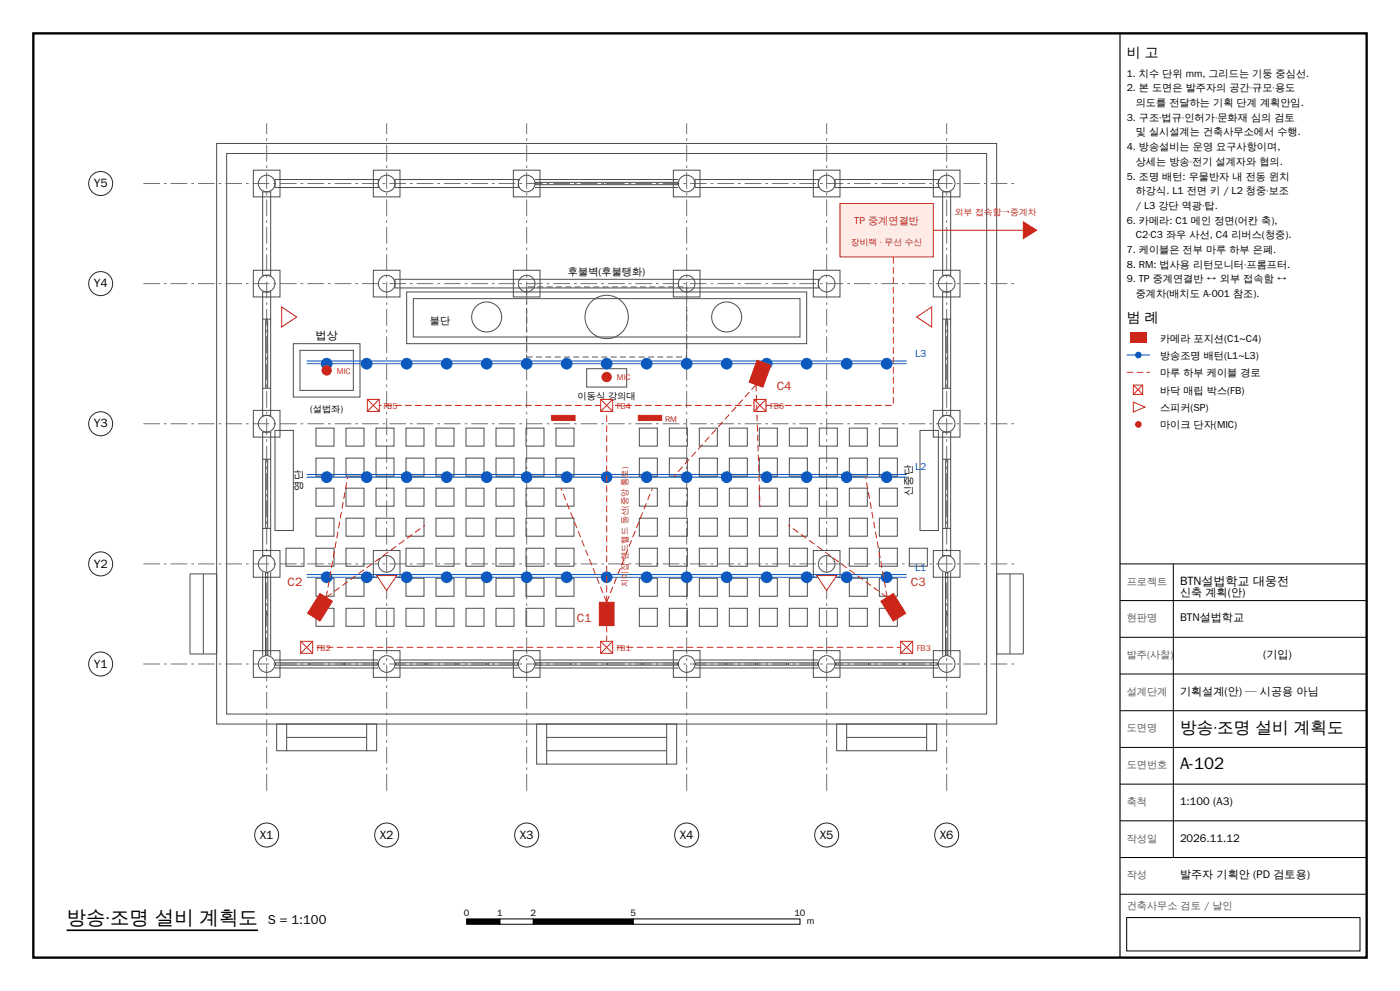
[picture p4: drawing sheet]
<svg xmlns="http://www.w3.org/2000/svg" width="420mm" height="297mm" viewBox="0 0 420 297" stroke-linecap="round" stroke-linejoin="round" font-family="sans-serif">
<path d="M10 10h400v277h-400z" fill="none" stroke="#000" stroke-width=".7" stroke-linecap="butt"/>
<path d="M336 10v277" fill="none" stroke="#000" stroke-width=".35"/>
<path d="M336 169h74M352 169v88M336 180h74M336 191h74M336 202h74M336 213h74M336 224h74M336 235h74M336 246h74M336 257h74M336 268h74M338 275h70v10h-70z" fill="none" stroke="#000" stroke-width=".3"/>
<path d="M339 99.7h5v3h-5z" fill-rule="evenodd" fill="#cc261a"/>
<path d="M338 106.4h7" fill="none" stroke="#0d59bf" stroke-width=".3"/>
<circle cx="341.5" cy="106.4" r="1" fill="#0d59bf"/>
<path d="M338 111.6h7" fill="none" stroke="#cc261a" stroke-width=".3" stroke-dasharray="2 1" stroke-linecap="butt"/>
<path d="M340 115.4h2.8v2.8h-2.8zM340 115.4l2.8 2.8M342.8 115.4l-2.8 2.8M340 120.5l3.5 1.5-3.5 1.5z" fill="none" stroke="#cc261a" stroke-width=".3"/>
<circle cx="341.5" cy="127.2" r="1" fill="#cc261a"/>
<g fill="none" stroke="#4d4d4d" stroke-width=".3">
<path d="M65 43h234v174h-234zM68 46h228v168h-228zM76 51h8v8h-8zM78.8 57.5h2.4v25h-2.4zM82.5 53.8h31v2.4h-31zM112 51h8v8h-8zM118.5 53.8h37v2.4h-37zM154 51h8v8h-8zM160.5 56.2h43M160.5 53.8h43M160.7 54.7h21.1v.7h-21.1zM182.2 54.7h21.1v.7h-21.1z"/>
<path d="M202 51h8v8h-8zM208.5 53.8h37v2.4h-37zM244 51h8v8h-8zM250.5 53.8h31v2.4h-31zM280 51h8v8h-8zM282.8 57.5h2.4v25h-2.4zM76 81h8v8h-8zM78.8 87.5h2.4v8.1h-2.4zM78.8 95.6v20.8M79.7 95.6v20.8M80.3 95.6v20.8M81.2 95.6v20.8"/>
<path d="M112 81h8v8h-8zM118.5 83.7h127v2.6h-127zM122 87.5h120v15.5h-120zM124 89.5h116v11.5h-116zM154 81h8v8h-8zM202 81h8v8h-8zM244 81h8v8h-8zM280 81h8v8h-8zM282.8 87.5h2.4v8.1h-2.4zM282.8 95.6v20.8M283.7 95.6v20.8M284.3 95.6v20.8"/>
<path d="M285.2 95.6v20.8M78.8 116.4h2.4v8.1h-2.4zM88 103h20v16h-20zM90 105h16v12h-16zM176 110.5h12v5.5h-12zM282.8 116.4h2.4v8.1h-2.4zM76 123h8v8h-8zM78.8 129.5h2.4v8.1h-2.4zM78.8 137.6v20.8M79.7 137.6v20.8M80.3 137.6v20.8M81.2 137.6v20.8"/>
<path d="M82.5 129h5.5v30h-5.5zM94.8 137.3h5.4v5.4h-5.4zM94.8 128.3h5.4v5.4h-5.4zM103.8 137.3h5.4v5.4h-5.4zM103.8 128.3h5.4v5.4h-5.4zM112.8 137.3h5.4v5.4h-5.4zM112.8 128.3h5.4v5.4h-5.4zM121.8 137.3h5.4v5.4h-5.4zM121.8 128.3h5.4v5.4h-5.4zM130.8 137.3h5.4v5.4h-5.4zM130.8 128.3h5.4v5.4h-5.4zM139.8 137.3h5.4v5.4h-5.4z"/>
<path d="M139.8 128.3h5.4v5.4h-5.4zM148.8 137.3h5.4v5.4h-5.4zM148.8 128.3h5.4v5.4h-5.4zM157.8 137.3h5.4v5.4h-5.4zM157.8 128.3h5.4v5.4h-5.4zM166.8 137.3h5.4v5.4h-5.4zM166.8 128.3h5.4v5.4h-5.4zM191.8 137.3h5.4v5.4h-5.4zM191.8 128.3h5.4v5.4h-5.4zM200.8 137.3h5.4v5.4h-5.4zM200.8 128.3h5.4v5.4h-5.4zM209.8 137.3h5.4v5.4h-5.4z"/>
<path d="M209.8 128.3h5.4v5.4h-5.4zM218.8 137.3h5.4v5.4h-5.4zM218.8 128.3h5.4v5.4h-5.4zM227.8 137.3h5.4v5.4h-5.4zM227.8 128.3h5.4v5.4h-5.4zM236.8 137.3h5.4v5.4h-5.4zM236.8 128.3h5.4v5.4h-5.4zM245.8 137.3h5.4v5.4h-5.4zM245.8 128.3h5.4v5.4h-5.4zM254.8 137.3h5.4v5.4h-5.4zM254.8 128.3h5.4v5.4h-5.4zM263.8 137.3h5.4v5.4h-5.4z"/>
<path d="M263.8 128.3h5.4v5.4h-5.4zM276 129h5.5v30h-5.5zM280 123h8v8h-8zM282.8 129.5h2.4v8.1h-2.4zM282.8 137.6v20.8M283.7 137.6v20.8M284.3 137.6v20.8M285.2 137.6v20.8M78.8 158.4h2.4v8.1h-2.4zM94.8 155.3h5.4v5.4h-5.4zM94.8 146.3h5.4v5.4h-5.4zM103.8 155.3h5.4v5.4h-5.4z"/>
<path d="M103.8 146.3h5.4v5.4h-5.4zM112.8 155.3h5.4v5.4h-5.4zM112.8 146.3h5.4v5.4h-5.4zM121.8 155.3h5.4v5.4h-5.4zM121.8 146.3h5.4v5.4h-5.4zM130.8 155.3h5.4v5.4h-5.4zM130.8 146.3h5.4v5.4h-5.4zM139.8 155.3h5.4v5.4h-5.4zM139.8 146.3h5.4v5.4h-5.4zM148.8 155.3h5.4v5.4h-5.4zM148.8 146.3h5.4v5.4h-5.4zM157.8 155.3h5.4v5.4h-5.4z"/>
<path d="M157.8 146.3h5.4v5.4h-5.4zM166.8 155.3h5.4v5.4h-5.4zM166.8 146.3h5.4v5.4h-5.4zM191.8 155.3h5.4v5.4h-5.4zM191.8 146.3h5.4v5.4h-5.4zM200.8 155.3h5.4v5.4h-5.4zM200.8 146.3h5.4v5.4h-5.4zM209.8 155.3h5.4v5.4h-5.4zM209.8 146.3h5.4v5.4h-5.4zM218.8 155.3h5.4v5.4h-5.4zM218.8 146.3h5.4v5.4h-5.4zM227.8 155.3h5.4v5.4h-5.4z"/>
<path d="M227.8 146.3h5.4v5.4h-5.4zM236.8 155.3h5.4v5.4h-5.4zM236.8 146.3h5.4v5.4h-5.4zM245.8 155.3h5.4v5.4h-5.4zM245.8 146.3h5.4v5.4h-5.4zM254.8 155.3h5.4v5.4h-5.4zM254.8 146.3h5.4v5.4h-5.4zM263.8 155.3h5.4v5.4h-5.4zM263.8 146.3h5.4v5.4h-5.4zM282.8 158.4h2.4v8.1h-2.4zM57 172h8v24h-8zM61 172v24"/>
<path d="M76 165h8v8h-8zM78.8 171.5v25M79.6 171.7h.8v12.1h-.8zM81.2 171.5v25M85.8 164.3h5.4v5.4h-5.4zM94.8 173.3h5.4v5.4h-5.4zM94.8 164.3h5.4v5.4h-5.4zM103.8 173.3h5.4v5.4h-5.4zM103.8 164.3h5.4v5.4h-5.4zM112 165h8v8h-8zM121.8 173.3h5.4v5.4h-5.4zM121.8 164.3h5.4v5.4h-5.4z"/>
<path d="M130.8 173.3h5.4v5.4h-5.4zM130.8 164.3h5.4v5.4h-5.4zM139.8 173.3h5.4v5.4h-5.4zM139.8 164.3h5.4v5.4h-5.4zM148.8 173.3h5.4v5.4h-5.4zM148.8 164.3h5.4v5.4h-5.4zM157.8 173.3h5.4v5.4h-5.4zM157.8 164.3h5.4v5.4h-5.4zM166.8 173.3h5.4v5.4h-5.4zM166.8 164.3h5.4v5.4h-5.4zM191.8 173.3h5.4v5.4h-5.4zM191.8 164.3h5.4v5.4h-5.4z"/>
<path d="M200.8 173.3h5.4v5.4h-5.4zM200.8 164.3h5.4v5.4h-5.4zM209.8 173.3h5.4v5.4h-5.4zM209.8 164.3h5.4v5.4h-5.4zM218.8 173.3h5.4v5.4h-5.4zM218.8 164.3h5.4v5.4h-5.4zM227.8 173.3h5.4v5.4h-5.4zM227.8 164.3h5.4v5.4h-5.4zM236.8 173.3h5.4v5.4h-5.4zM236.8 164.3h5.4v5.4h-5.4zM244 165h8v8h-8zM254.8 173.3h5.4v5.4h-5.4z"/>
<path d="M254.8 164.3h5.4v5.4h-5.4zM263.8 173.3h5.4v5.4h-5.4zM263.8 164.3h5.4v5.4h-5.4zM272.8 164.3h5.4v5.4h-5.4zM280 165h8v8h-8zM282.8 171.5v25M283.6 171.7h.7v12.1h-.7zM285.2 171.5v25M299 172h8v24h-8zM303 172v24M76 195h8v8h-8zM79.6 184.2h.8v12.1h-.8z"/>
<path d="M82.5 197.8h31M82.7 198.6h9.9v.8h-9.9zM93 198.6h10v.8h-10zM94.8 182.3h5.4v5.4h-5.4zM103.4 198.6h9.9v.8h-9.9zM103.8 182.3h5.4v5.4h-5.4zM112 195h8v8h-8zM112.8 182.3h5.4v5.4h-5.4zM118.5 197.8h37M118.7 198.6h8.9v.8h-8.9zM121.8 182.3h5.4v5.4h-5.4zM127.9 198.6h8.9v.8h-8.9z"/>
<path d="M130.8 182.3h5.4v5.4h-5.4zM137.2 198.6h8.8v.8h-8.8zM139.8 182.3h5.4v5.4h-5.4zM146.5 198.6h8.8v.8h-8.8zM148.8 182.3h5.4v5.4h-5.4zM154 195h8v8h-8zM157.8 182.3h5.4v5.4h-5.4zM160.5 197.8h43M160.7 198.6h10.3v.8h-10.3zM166.8 182.3h5.4v5.4h-5.4zM171.4 198.6h10.4v.8h-10.4zM182.2 198.6h10.3v.8h-10.3z"/>
<path d="M191.8 182.3h5.4v5.4h-5.4zM193 198.6h10.3v.8h-10.3zM200.8 182.3h5.4v5.4h-5.4zM202 195h8v8h-8zM208.5 197.8h37M208.7 198.6h8.9v.8h-8.9zM209.8 182.3h5.4v5.4h-5.4zM217.9 198.6h8.9v.8h-8.9zM218.8 182.3h5.4v5.4h-5.4zM227.2 198.6h8.8v.8h-8.8zM227.8 182.3h5.4v5.4h-5.4zM236.5 198.6h8.8v.8h-8.8z"/>
<path d="M236.8 182.3h5.4v5.4h-5.4zM244 195h8v8h-8zM245.8 182.3h5.4v5.4h-5.4zM250.5 197.8h31M250.7 198.6h9.9v.8h-9.9zM254.8 182.3h5.4v5.4h-5.4zM261 198.6h10v.8h-10zM263.8 182.3h5.4v5.4h-5.4zM271.4 198.6h9.9v.8h-9.9zM280 195h8v8h-8zM283.6 184.2h.7v12.1h-.7zM82.5 200.2h31"/>
<path d="M83 217h3v8h-3zM86 217h24M110 217h3v8h-3zM118.5 200.2h37M160.5 200.2h43M161 217h3v12h-3zM164 217h36M200 217h3v12h-3zM208.5 200.2h37M250.5 200.2h31M251 217h3v8h-3zM254 217h24"/>
<path d="M278 217h3v8h-3zM86 221h24M86 225h24M164 221h36M164 225h36M164 229h36M254 221h24M254 225h24"/>
<circle cx="80" cy="55" r="2.5"/>
<circle cx="116" cy="55" r="2.5"/>
<circle cx="158" cy="55" r="2.5"/>
<circle cx="206" cy="55" r="2.5"/>
<circle cx="248" cy="55" r="2.5"/>
<circle cx="284" cy="55" r="2.5"/>
<circle cx="80" cy="85" r="2.5"/>
<circle cx="116" cy="85" r="2.5"/>
<circle cx="146" cy="95" r="4.5"/>
<circle cx="158" cy="85" r="2.5"/>
<circle cx="182" cy="95" r="6.5"/>
<circle cx="206" cy="85" r="2.5"/>
<circle cx="218" cy="95" r="4.5"/>
<circle cx="248" cy="85" r="2.5"/>
<circle cx="284" cy="85" r="2.5"/>
<circle cx="80" cy="127" r="2.5"/>
<circle cx="284" cy="127" r="2.5"/>
<circle cx="80" cy="169" r="2.5"/>
<circle cx="116" cy="169" r="2.5"/>
<circle cx="248" cy="169" r="2.5"/>
<circle cx="284" cy="169" r="2.5"/>
<circle cx="80" cy="199" r="2.5"/>
<circle cx="116" cy="199" r="2.5"/>
<circle cx="158" cy="199" r="2.5"/>
<circle cx="206" cy="199" r="2.5"/>
<circle cx="248" cy="199" r="2.5"/>
<circle cx="284" cy="199" r="2.5"/>
</g>
<path d="M43 55h262M43 85h262M43 127h262M43 169h262M43 199h262M80 237v-200M116 237v-200M158 237v-200M206 237v-200M248 237v-200M284 237v-200" fill="none" stroke="#737373" stroke-width=".3" stroke-dasharray="5 1.2 .8 1.2" stroke-linecap="butt"/>
<g fill="none" stroke="#262626" stroke-width=".3">
<circle cx="30.2" cy="55" r="3.6"/>
<circle cx="30.2" cy="85" r="3.6"/>
<circle cx="30.2" cy="127" r="3.6"/>
<circle cx="30.2" cy="169" r="3.6"/>
<circle cx="30.2" cy="199" r="3.6"/>
<circle cx="80" cy="250.3" r="3.6"/>
<circle cx="116" cy="250.3" r="3.6"/>
<circle cx="158" cy="250.3" r="3.6"/>
<circle cx="206" cy="250.3" r="3.6"/>
<circle cx="248" cy="250.3" r="3.6"/>
<circle cx="284" cy="250.3" r="3.6"/>
</g>
<path d="M158 86h48v21h-48z" fill="none" stroke="#595959" stroke-width=".3" stroke-dasharray="1.8 1" stroke-linecap="butt"/>
<path d="M92 109h180M92 108.2h180M92 143h180M92 142.2h180M92 173h180M92 172.2h180" fill="none" stroke="#0d59bf" stroke-width=".3"/>
<g fill="#0d59bf" stroke="#0d59bf" stroke-width=".3">
<circle cx="98" cy="173" r="1.6"/>
<circle cx="110" cy="173" r="1.6"/>
<circle cx="122" cy="173" r="1.6"/>
<circle cx="134" cy="173" r="1.6"/>
<circle cx="146" cy="173" r="1.6"/>
<circle cx="158" cy="173" r="1.6"/>
<circle cx="170" cy="173" r="1.6"/>
<circle cx="182" cy="173" r="1.6"/>
<circle cx="194" cy="173" r="1.6"/>
<circle cx="206" cy="173" r="1.6"/>
<circle cx="218" cy="173" r="1.6"/>
<circle cx="230" cy="173" r="1.6"/>
<circle cx="242" cy="173" r="1.6"/>
<circle cx="254" cy="173" r="1.6"/>
<circle cx="266" cy="173" r="1.6"/>
<circle cx="98" cy="143" r="1.6"/>
<circle cx="110" cy="143" r="1.6"/>
<circle cx="122" cy="143" r="1.6"/>
<circle cx="134" cy="143" r="1.6"/>
<circle cx="146" cy="143" r="1.6"/>
<circle cx="158" cy="143" r="1.6"/>
<circle cx="170" cy="143" r="1.6"/>
<circle cx="182" cy="143" r="1.6"/>
<circle cx="194" cy="143" r="1.6"/>
<circle cx="206" cy="143" r="1.6"/>
<circle cx="218" cy="143" r="1.6"/>
<circle cx="230" cy="143" r="1.6"/>
<circle cx="242" cy="143" r="1.6"/>
<circle cx="254" cy="143" r="1.6"/>
<circle cx="266" cy="143" r="1.6"/>
<circle cx="98" cy="109" r="1.6"/>
<circle cx="110" cy="109" r="1.6"/>
<circle cx="122" cy="109" r="1.6"/>
<circle cx="134" cy="109" r="1.6"/>
<circle cx="146" cy="109" r="1.6"/>
<circle cx="158" cy="109" r="1.6"/>
<circle cx="170" cy="109" r="1.6"/>
<circle cx="182" cy="109" r="1.6"/>
<circle cx="194" cy="109" r="1.6"/>
<circle cx="206" cy="109" r="1.6"/>
<circle cx="218" cy="109" r="1.6"/>
<circle cx="230" cy="109" r="1.6"/>
<circle cx="242" cy="109" r="1.6"/>
<circle cx="254" cy="109" r="1.6"/>
<circle cx="266" cy="109" r="1.6"/>
</g>
<path d="M268 77v44.5h-156M182 121.5v72.5M92 194h180" fill="none" stroke="#cc261a" stroke-width=".3" stroke-dasharray="2 1" stroke-linecap="butt"/>
<path d="M180.2 192.2h3.6v3.6h-3.6z" fill-rule="evenodd" fill="#fff" stroke="#cc261a" stroke-width=".3"/>
<path d="M180.2 192.2l3.6 3.6M183.8 192.2l-3.6 3.6" fill="none" stroke="#cc261a" stroke-width=".3"/>
<path d="M90.2 192.2h3.6v3.6h-3.6z" fill-rule="evenodd" fill="#fff" stroke="#cc261a" stroke-width=".3"/>
<path d="M90.2 192.2l3.6 3.6M93.8 192.2l-3.6 3.6" fill="none" stroke="#cc261a" stroke-width=".3"/>
<path d="M270.2 192.2h3.6v3.6h-3.6z" fill-rule="evenodd" fill="#fff" stroke="#cc261a" stroke-width=".3"/>
<path d="M270.2 192.2l3.6 3.6M273.8 192.2l-3.6 3.6" fill="none" stroke="#cc261a" stroke-width=".3"/>
<path d="M180.2 119.7h3.6v3.6h-3.6z" fill-rule="evenodd" fill="#fff" stroke="#cc261a" stroke-width=".3"/>
<path d="M180.2 119.7l3.6 3.6M183.8 119.7l-3.6 3.6" fill="none" stroke="#cc261a" stroke-width=".3"/>
<path d="M110.2 119.7h3.6v3.6h-3.6z" fill-rule="evenodd" fill="#fff" stroke="#cc261a" stroke-width=".3"/>
<path d="M110.2 119.7l3.6 3.6M113.8 119.7l-3.6 3.6" fill="none" stroke="#cc261a" stroke-width=".3"/>
<path d="M226.2 119.7h3.6v3.6h-3.6z" fill-rule="evenodd" fill="#fff" stroke="#cc261a" stroke-width=".3"/>
<path d="M226.2 119.7l3.6 3.6M229.8 119.7l-3.6 3.6" fill="none" stroke="#cc261a" stroke-width=".3"/>
<g fill="#cc261a" stroke="#cc261a" stroke-width=".3">
<path d="M179.8 180.5h4.4v7h-4.4z" fill-rule="evenodd"/>
<path d="M96 177.9l3.7 2.3-3.7 5.9-3.7-2.3z" fill-rule="evenodd"/>
<path d="M264.3 180.2l3.7-2.3 3.7 5.9-3.7 2.3z" fill-rule="evenodd"/>
<path d="M227.1 108l4.2 1.5-2.4 6.5-4.2-1.5z" fill-rule="evenodd"/>
</g>
<path d="M226.8 115.3l-24.5 27.3M226.8 115.3l1.2 36.7M97.9 179l29.6-21.6M97.9 179l6.4-36.1M266.1 179l-6.4-36.1M266.1 179l-29.6-21.6M182 180.5l13.7-34.1M182 180.5l-13.7-34.1" fill="none" stroke="#cc261a" stroke-width=".3" stroke-dasharray="2 1" stroke-linecap="butt"/>
<path d="M252 61h28v16h-28z" fill-rule="evenodd" fill="#ffebe6" stroke="#cc261a" stroke-width=".3"/>
<path d="M280 69h31" fill="none" stroke="#cc261a" stroke-width=".3"/>
<path d="M307 66.5l4 2.5-4 2.5z" fill="#cc261a" stroke="#cc261a" stroke-width=".3"/>
<g fill="#fff" stroke="#cc261a" stroke-width=".3">
<path d="M113 172.5h6l-3 4.5z"/>
<path d="M245 172.5h6l-3 4.5z"/>
<path d="M84.5 92l4.5 3-4.5 3z"/>
<path d="M275 95l4.5-3v6z"/>
</g>
<g fill="#cc261a" stroke="#cc261a" stroke-width=".3">
<path d="M165.5 124.5h7v1.5h-7z" fill-rule="evenodd"/>
<path d="M191.5 124.5h7v1.5h-7z" fill-rule="evenodd"/>
<circle cx="182" cy="113" r="1.4"/>
<circle cx="98" cy="111" r="1.4"/>
</g>
<path d="M20 278.8h57.4" fill="none" stroke="#000" stroke-width=".5"/>
<path d="M140 275.4h10v1.6h-10z" fill-rule="evenodd" fill="#000" stroke="#000" stroke-width=".3"/>
<path d="M150 275.4h10v1.6h-10z" fill-rule="evenodd" fill="#fff" stroke="#000" stroke-width=".3"/>
<path d="M160 275.4h30v1.6h-30z" fill-rule="evenodd" fill="#000" stroke="#000" stroke-width=".3"/>
<path d="M190 275.4h50v1.6h-50z" fill-rule="evenodd" fill="#fff" stroke="#000" stroke-width=".3"/>
<text font-size="5.8" x="20" y="277">방송·조명 설비 계획도</text>
<g font-size="5">
<text x="354" y="219.6">방송·조명 설비 계획도</text>
<text x="354" y="230.6">A-102</text>
</g>
<g font-size="4.2">
<text x="338" y="17">비 고</text>
<text x="338" y="96.4">범 례</text>
</g>
<text font-size="3.9" x="80.4" y="277">S = 1:100</text>
<g font-size="3.6">
<text x="28.1" y="56.1">Y5</text>
<text x="28.1" y="86.1">Y4</text>
<text x="28.1" y="128.1">Y3</text>
<text x="28.1" y="170.1">Y2</text>
<text x="354" y="175.2">BTN설법학교 대웅전</text>
<text x="28.1" y="200.1">Y1</text>
<text x="77.9" y="251.4">X1</text>
<text x="113.9" y="251.4">X2</text>
<text x="155.9" y="251.4">X3</text>
<text x="203.9" y="251.4">X4</text>
<text x="245.9" y="251.4">X5</text>
<text x="281.9" y="251.4">X6</text>
</g>
<g font-size="3.6" fill="#cc261a">
<text x="233" y="117">C4</text>
<text x="86.3" y="175.5">C2</text>
<text x="273.3" y="175.5">C3</text>
<text x="173.1" y="186.5">C1</text>
</g>
<g font-size="3.3">
<text x="94.7" y="101.5">법상</text>
<text x="354" y="178.6">신축 계획(안)</text>
<text x="354" y="186.2">BTN설법학교</text>
<text x="378.9" y="197.2">(기입)</text>
<text x="354" y="208.2">기획설계(안) — 시공용 아님</text>
<text x="354" y="241.2">1:100 (A3)</text>
<text x="354" y="252.2">2026.11.12</text>
<text x="354" y="263.2">발주자 기획안 (PD 검토용)</text>
</g>
<g font-size="3.1">
<text x="338" y="23">1. 치수 단위 mm, 그리드는 기둥 중심선.</text>
<text x="338" y="27.4">2. 본 도면은 발주자의 공간·규모·용도</text>
<text x="340.7" y="31.8">의도를 전달하는 기획 단계 계획안임.</text>
<text x="338" y="36.2">3. 구조·법규·인허가·문화재 심의 검토</text>
<text x="340.7" y="40.6">및 실시설계는 건축사무소에서 수행.</text>
<text x="338" y="45">4. 방송설비는 운영 요구사항이며,</text>
<text x="338" y="53.8">5. 조명 배턴: 우물반자 내 전동 윈치</text>
<text x="340.7" y="49.4">상세는 방송·전기 설계자와 협의.</text>
<text x="340.7" y="58.2">하강식. L1 전면 키 / L2 청중·보조</text>
<text x="340.7" y="62.6">/ L3 강단 역광·탑.</text>
<text x="338" y="67">6. 카메라: C1 메인 정면(어칸 축),</text>
<text x="340.7" y="71.4">C2·C3 좌우 사선, C4 리버스(청중).</text>
<text x="338" y="75.8">7. 케이블은 전부 마루 하부 은폐.</text>
<text x="170.4" y="82.5">후불벽(후불탱화)</text>
<text x="338" y="80.2">8. RM: 법사용 리턴모니터·프롬프터.</text>
<text x="338" y="84.6">9. TP 중계연결반 ↔ 외부 접속함 ↔</text>
<text x="340.7" y="89">중계차(배치도 A-001 참조).</text>
<text x="128.9" y="97">불단</text>
<text x="348" y="102.4">카메라 포지션(C1~C4)</text>
<text x="348" y="107.6">방송조명 배턴(L1~L3)</text>
<text x="348" y="112.8">마루 하부 케이블 경로</text>
<text x="348" y="118">바닥 매립 박스(FB)</text>
<text x="348" y="123.2">스피커(SP)</text>
<text x="348" y="128.4">마이크 단자(MIC)</text>
<text x="90.5" y="147.1" transform="rotate(-90 90.5 147.1)">영단</text>
<text x="273.5" y="148.6" transform="rotate(-90 273.5 148.6)">신중단</text>
</g>
<text font-size="3.1" fill="#cc261a" x="256.3" y="67">TP 중계연결반</text>
<g font-size="3.1" fill="#0d59bf">
<text x="274.5" y="107">L3</text>
<text x="274.5" y="141">L2</text>
<text x="274.5" y="171">L1</text>
</g>
<g font-size="3.1" fill="#595959">
<text x="338" y="175.2">프로젝트</text>
<text x="338" y="186.2">현판명</text>
<text x="338" y="197.2">발주(사찰)</text>
<text x="338" y="208.2">설계단계</text>
<text x="338" y="219.2">도면명</text>
<text x="338" y="230.2">도면번호</text>
<text x="338" y="241.2">축척</text>
<text x="338" y="252.2">작성일</text>
<text x="338" y="263.2">작성</text>
<text x="338" y="272.5">건축사무소 검토 / 날인</text>
</g>
<g font-size="2.8">
<text x="173.3" y="119.5">이동식 강의대</text>
<text x="93" y="123.5">(설법좌)</text>
<text x="139.2" y="274.4">0</text>
<text x="149.2" y="274.4">1</text>
<text x="159.2" y="274.4">2</text>
<text x="189.2" y="274.4">5</text>
<text x="238.3" y="274.4">10</text>
<text x="242" y="276.8">m</text>
</g>
<g font-size="2.6" fill="#cc261a">
<text x="286.5" y="64.5">외부 접속함→중계차</text>
<text x="255.3" y="73.5">장비랙 · 무선 수신</text>
</g>
<g font-size="2.5" fill="#cc261a">
<text x="101" y="112">MIC</text>
<text x="185" y="114">MIC</text>
<text x="115" y="122.7">FB5</text>
<text x="185" y="122.7">FB4</text>
<text x="231" y="122.7">FB6</text>
<text x="199.5" y="126.5">RM</text>
<text x="188.2" y="168.5" transform="rotate(-90 188.2 168.5)">·핸드헬드 동선(중앙 통로)</text>
<text x="188.2" y="176" transform="rotate(-90 188.2 176)">지미집</text>
<text x="95" y="195.2">FB2</text>
<text x="185" y="195.2">FB1</text>
<text x="275" y="195.2">FB3</text>
</g>
</svg>
